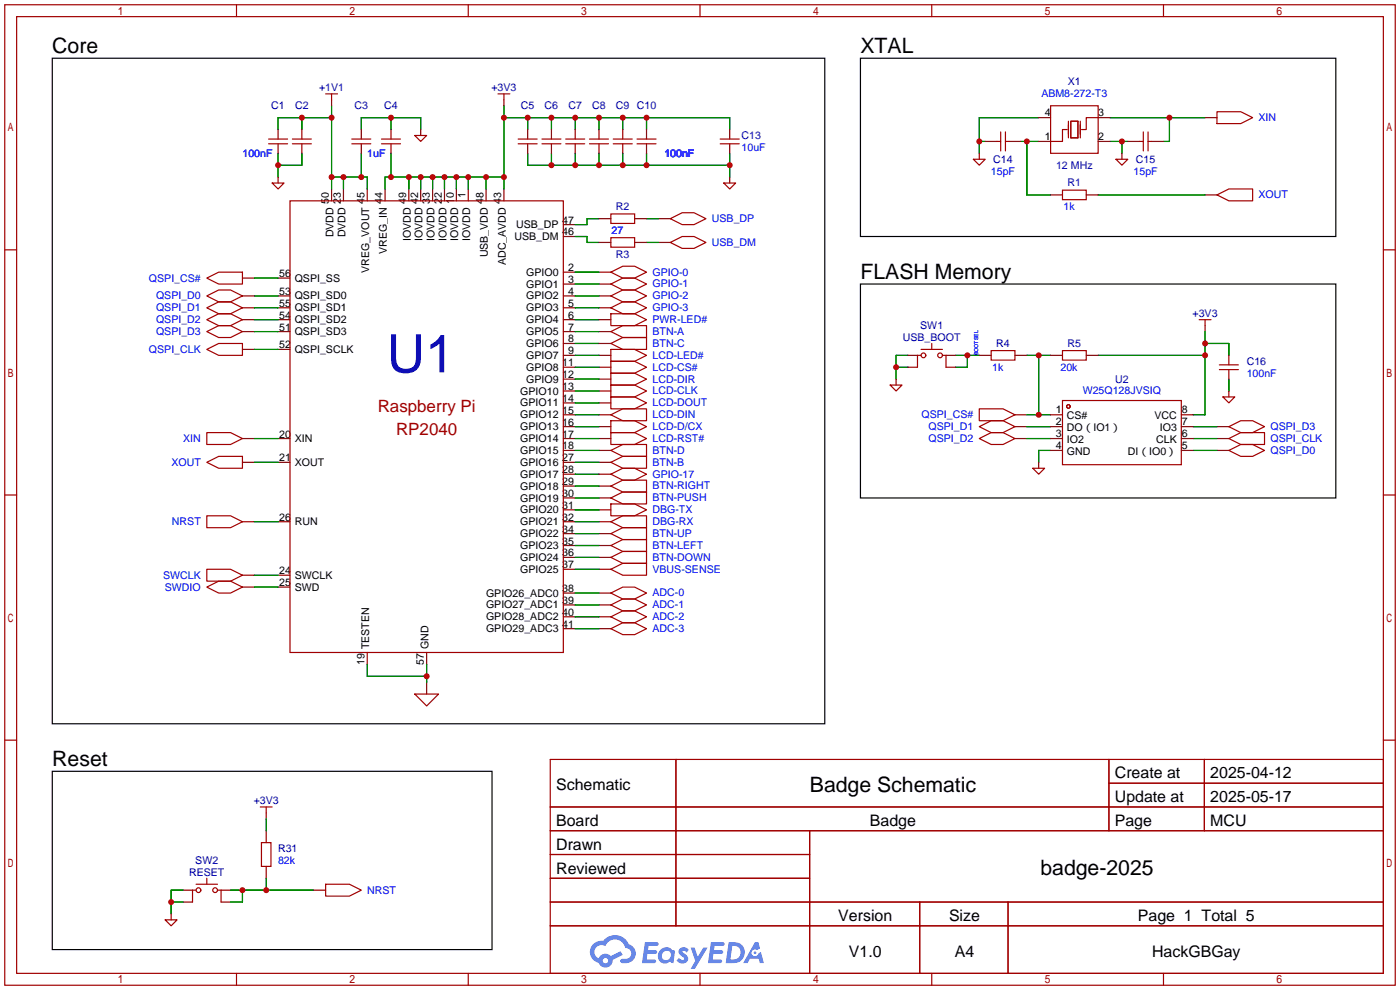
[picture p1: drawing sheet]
<svg xmlns="http://www.w3.org/2000/svg" width="299mm" height="212mm" viewBox="0 0 299 212" stroke-linecap="round" stroke-linejoin="round" font-family="sans-serif">
<g fill="none" stroke="#a10000" stroke-width=".25">
<path d="M1 1h297.2v209.6h-297.2zM3.6 3.6h292.1v204.4h-292.1zM50.5 1v2.6M100.1 1v2.6M149.6 1v2.6M199.1 1v2.6M248.7 1v2.6M1 53.4h2.6M295.7 53.4h2.5M1 105.8h2.6M295.7 105.8h2.5M1 158.2h2.6"/>
<path d="M295.7 158.2h2.5M117.6 162.3h178.1v45.7h-178.1zM117.6 172.5h178.1M117.6 177.5h178.1M144.5 162.3v35.6M173 177.5v30.5M237 162.3v15.2M237 167.4h58.7M257.4 162.3v15.2M117.6 182.6h55.4M117.6 192.8h178.1M117.6 187.7h55.4"/>
<path d="M117.6 197.9h178.1M196.6 192.8v15.2M215.4 192.8v15.2M50.5 208v2.6M100.1 208v2.6M149.6 208v2.6M199.1 208v2.6M248.7 208v2.6"/>
</g>
<g fill="#5487ff">
<path d="M145.3 202.7a1.3 1.3 0 0 1 1.9 .3l-.4 .6a.54 .54 0 0 0-.9-.2l.1 .2a1.34 1.34 0 0 1 .9 1.8 1.47 1.47 0 0 1-2.3-.1l.5-.6 .8 .5a.31 .31 0 0 0 .4-.3 .31 .31 0 0 0-.3-.4 1.12 1.12 0 0 1-.7-1.8z"/>
<path d="M147.6 202.5h.9l.6 2 1.2-2h.9l-2.7 4.6h-.9l1-1.7z"/>
<path d="M137.8 201.4h1.7a1.31 1.31 0 0 1 1.2 .2 .4 .4 0 0 1-.3 .5l-1.8 .1-.1 .9h1.6a.4 .4 0 0 1 .4 .4 .4 .4 0 0 1-.5 .4h-1.6l-.2 1.2h1.4a.46 .46 0 0 1 .5 0 .46 .46 0 0 1 .1 .5l-.4 .2h-2.6z"/>
<path d="M151.9 201.4h1.7a1.32 1.32 0 0 1 1.2 .2 .39 .39 0 0 1-.3 .5l-1.8 .1-.1 .9h1.6a.4 .4 0 0 1 .4 .4 .4 .4 0 0 1-.4 .4h-1.7l-.2 1.2h1.4a.46 .46 0 0 1 .5 0 .46 .46 0 0 1 .1 .5l-.4 .2h-2.6z"/>
<path d="M161.3 201.4h.8l.3 1.3-.6 .4a.75 .75 0 0 0-1.1 .3 .75 .75 0 0 0 .5 1 .75 .75 0 0 0 .9-.7l.5-.2 .6 2.3h-.8l-.3-.9h-1.8l-.5 .9h-1z"/>
<path d="M155.7 201.4l-.6 4.4h1.5a2.27 2.27 0 0 0 2.6-2.2 2.27 2.27 0 0 0-2.7-2.2zM156.5 202.1a1.5 1.5 0 0 1 1.8 1.6 1.5 1.5 0 0 1-1.9 1.4h-.3z"/>
<path d="M141.2 203a1.6 1.6 0 0 0-.3 2.3 1.6 1.6 0 0 0 2.3 .2l.7 .3 .3-2.4-.1-.3-.5-.1a1.58 1.58 0 0 0-2.4 0zM141.8 203.5a.98 .98 0 0 1 1.6 .4 .98 .98 0 0 1-1.1 1.3 .94 .94 0 0 1-.9-.7 .94 .94 0 0 1 .4-1z"/>
<path d="M126.8 201.8a2.37 2.37 0 0 0 1.1 4 1.54 1.54 0 0 0 1.8 1 1.54 1.54 0 0 0 1.2-1.6l2.2-1.1-.5-.8-2 1a1.57 1.57 0 0 0-2.7 .5 1.5 1.5 0 0 1-.7-2.1 1.5 1.5 0 0 1 2.2-.5 2.23 2.23 0 0 1 2.3-1.4 2.23 2.23 0 0 1 2 1.8 1.16 1.16 0 0 1 1.2 1.1 1.16 1.16 0 0 1-1.1 1.2h-.7a.47 .47 0 0 0-.5 .4 .47 .47 0 0 0 .4 .5 2.17 2.17 0 0 0 2.5-.9 2.17 2.17 0 0 0-.3-2.7l-.8-.4a3.2 3.2 0 0 0-5.5-.7l-1.1 .1zM128.8 205.3a.6 .6 0 0 1 1.2 0 .6 .6 0 0 1-1.2 0z"/>
<circle cx="161.4" cy="203.6" r=".28"/>
</g>
<g fill="none" stroke="#870000" stroke-width=".25">
<path d="M59.4 27.7v2M59.4 30.7v2.1M59.4 37.8v1.3M64.5 27.7v2M64.5 30.7v2.1M70.9 21.3v1.3M77.2 27.7v2M77.2 30.7v2.1M83.6 27.7v2M83.6 30.7v2.1M89.9 27.7v1.3M107.7 21.3v1.3"/>
<path d="M112.8 27.7v2M112.8 30.7v2.1M117.9 27.7v2M117.9 30.7v2.1M122.9 27.7v2M122.9 30.7v2.1M128 27.7v2M128 30.7v2.1M133.1 27.7v2M133.1 30.7v2.1M138.2 27.7v2M138.2 30.7v2.1"/>
<path d="M156 27.7v2M156 30.7v2.1M156 37.8v1.3M209.3 32.8v1.2M210.6 30.2h2.5M215.6 30.2h2.6M222 25.1h2.5M222 30.2h2.5M234.7 25.1h2.5M234.7 30.2h2.5M239.8 32.8v1.2M241 30.2h2.6"/>
<path d="M246.1 30.2h2.6M257.6 25.1h2.5M51.8 59.4h2.6M59.4 59.4h2.6M70.9 40.4v2.5M73.4 40.4v2.5M78.5 40.4v2.5M82.3 40.4v2.5M87.4 40.4v2.5M89.9 40.4v2.5M92.5 40.4v2.5M95 40.4v2.5"/>
<path d="M97.5 40.4v2.5M100.1 40.4v2.5M103.9 40.4v2.5M107.7 40.4v2.5M120.4 48h2.5M120.4 50.5h2.5M120.4 58.2h2.5M128 58.2h2.6M128 46.7h2.6M128 51.8h2.6M135.6 46.7h2.6M135.6 51.8h2.6"/>
<path d="M140.7 46.7h2.6M140.7 51.8h2.6M224.5 41.7h2.6M232.2 41.7h2.5M257.6 41.7h2.5M51.8 70.9h2.6M51.8 68.3h2.6M51.8 65.8h2.6M51.8 63.2h2.6M51.8 74.7h2.6M59.4 70.9h2.6M59.4 68.3h2.6"/>
<path d="M59.4 65.8h2.6M59.4 63.2h2.6M59.4 74.7h2.6M120.4 75.9h2.5M120.4 73.4h2.5M120.4 70.9h2.5M120.4 68.3h2.5M120.4 65.8h2.5M120.4 63.2h2.5M120.4 60.7h2.5M120.4 78.5h2.5M128 75.9h2.6"/>
<path d="M128 73.4h2.6M128 70.9h2.6M128 68.3h2.6M128 65.8h2.6M128 63.2h2.6M128 60.7h2.6M128 78.5h2.6M194.1 75.9h2M194.1 78.5h2M202.2 75.9h2M202.2 78.5h2M209.3 75.9h2.5"/>
<path d="M216.9 75.9h2.6M224.5 75.9h2.6M232.2 75.9h2.5M257.6 69.6v1.3M262.6 75.9v2.1M262.6 79v2M51.8 98.8h2.6M51.8 93.7h2.6M59.4 98.8h2.6M59.4 93.7h2.6M120.4 98.8h2.5M120.4 93.7h2.5"/>
<path d="M120.4 96.3h2.5M120.4 91.2h2.5M120.4 88.6h2.5M120.4 86.1h2.5M120.4 83.6h2.5M120.4 81h2.5M128 98.8h2.6M128 93.7h2.6M128 96.3h2.6M128 91.2h2.6M128 88.6h2.6M128 86.1h2.6"/>
<path d="M128 83.6h2.6M128 81h2.6M191.5 81v1.3M216.9 93.7h2.6M216.9 91.2h2.6M216.9 88.6h2.6M222 98.8v1.3M224.5 93.7h2.6M224.5 96.3h2.6M224.5 91.2h2.6M224.5 88.6h2.6M252.5 93.7h2.5"/>
<path d="M252.5 96.3h2.5M252.5 91.2h2.5M252.5 88.6h2.5M260.1 93.7h2.5M260.1 96.3h2.5M260.1 91.2h2.5M262.6 83.6v1.2M51.8 111.5h2.6M59.4 111.5h2.6M120.4 119.1h2.5M120.4 116.6h2.5M120.4 114h2.5"/>
<path d="M120.4 111.5h2.5M120.4 109h2.5M120.4 106.4h2.5M120.4 103.9h2.5M120.4 101.3h2.5M128 119.1h2.6M128 116.6h2.6M128 114h2.6M128 111.5h2.6M128 109h2.6M128 106.4h2.6M128 103.9h2.6"/>
<path d="M128 101.3h2.6M51.8 125.5h2.6M51.8 122.9h2.6M59.4 125.5h2.6M59.4 122.9h2.6M78.5 139.4v2.6M91.2 139.4v2.6M120.4 134.4h2.5M120.4 131.8h2.5M120.4 129.3h2.5M120.4 126.7h2.5M120.4 121.7h2.5"/>
<path d="M128 134.4h2.6M128 131.8h2.6M128 129.3h2.6M128 126.7h2.6M128 121.7h2.6M91.2 145.8v2.5M56.9 173.7v1.3M56.9 177.5v2.6M36.6 195.3v1.3M39.1 192.8h2M39.1 190.2h2M47.2 192.8h2.1"/>
<path d="M47.2 190.2h2.1M56.9 185.2v2.5M67.1 190.2h2.5"/>
</g>
<g fill="none" stroke="#a10000" stroke-width=".25">
<path d="M57.4 29.7h4.1M57.4 30.7h4.1M58.2 39.1h2.5l-1.3 1.3zM62.5 29.7h4M62.5 30.7h4M69.6 20.1h2.5M70.9 20.1v1.2M75.2 29.7h4M75.2 30.7h4M81.5 29.7h4.1M81.5 30.7h4.1M88.6 29h2.6l-1.3 1.2z"/>
<path d="M106.4 20.1h2.6M107.7 20.1v1.2M110.7 29.7h4.1M110.7 30.7h4.1M115.8 29.7h4.1M115.8 30.7h4.1M120.9 29.7h4.1M120.9 30.7h4.1M126 29.7h4M126 30.7h4M131.1 29.7h4M131.1 30.7h4"/>
<path d="M136.1 29.7h4.1M136.1 30.7h4.1M153.9 29.7h4.1M153.9 30.7h4.1M154.7 39.1h2.5l-1.2 1.3zM208 34h2.6l-1.3 1.3zM213.1 30.2h.8M213.9 28.2v4.1M214.9 28.2v4.1M214.9 30.2h.7M224.5 22.6h10.2v10.2h-10.2zM228.1 27.7h-1v2.5h-2.6"/>
<path d="M228.3 25.9v3.6M228.9 25.9h1.5v3.6h-1.5zM230.9 25.9v3.6M234.7 25.1h-2.5v2.6h-1.1M238.5 34h2.5l-1.2 1.3zM243.6 30.2h.7M244.3 28.2v4.1M245.4 30.2h.7M245.4 28.2v4.1M260.1 23.9h5.1l2.5 1.2-2.5 1.3h-5.1zM44.2 59.4l2.5-1.2h5.1v2.5h-5.1zM62 42.9h58.4v96.5h-58.4z"/>
<path d="M130.6 45.7h5v2.1h-5zM130.6 50.8h5v2h-5zM130.6 58.2l2.5-1.3h2.5l2.6 1.3-2.6 1.2h-2.5zM143.3 46.7l2.5-1.2h2.5l2.6 1.2-2.6 1.3h-2.5zM143.3 51.8l2.5-1.3h2.5l2.6 1.3-2.6 1.3h-2.5zM227.1 40.6h5.1v2.1h-5.1zM260.1 41.7l2.5-1.3h5.1v2.5h-5.1zM44.2 63.2l2.5-1.2h2.6l2.5 1.2-2.5 1.3h-2.6zM44.2 65.8l2.5-1.3h2.6l2.5 1.3-2.5 1.3h-2.6zM44.2 68.3l2.5-1.2h2.6l2.5 1.2-2.5 1.3h-2.6zM44.2 70.9l2.5-1.3h2.6l2.5 1.3-2.5 1.2h-2.6zM44.2 74.7l2.5-1.3h5.1v2.5h-5.1z"/>
<path d="M130.6 79.8h5l2.6 1.2-2.6 1.3h-5zM130.6 77.2h5l2.6 1.3-2.6 1.3h-5zM130.6 74.7h5l2.6 1.2-2.6 1.3h-5zM130.6 70.9l2.5-1.3h5.1v2.5h-5.1zM130.6 73.4l2.5-1.3h5.1v2.6h-5.1zM130.6 60.7l2.5-1.3h2.5l2.6 1.3-2.6 1.3h-2.5zM130.6 63.2l2.5-1.2h2.5l2.6 1.2-2.6 1.3h-2.5zM130.6 65.8l2.5-1.3h2.5l2.6 1.3-2.6 1.3h-2.5zM130.6 67.1h5l2.6 1.2-2.6 1.3h-5zM196.8 75.9h-.7v2.6M196.8 74.7h4.6M199.1 73.4v1.3"/>
<path d="M201.4 75.9h.8v2.6M211.8 74.9h5.1v2.1h-5.1zM227.1 74.9h5.1v2.1h-5.1zM256.3 68.3h2.5M257.6 68.3v1.3M260.6 78h4.1M260.6 79h4.1M44.2 92.5h5.1l2.5 1.2-2.5 1.3h-5.1zM44.2 98.8l2.5-1.3h5.1v2.6h-5.1zM130.6 89.9h5l2.6 1.3-2.6 1.3h-5zM130.6 92.5h5l2.6 1.2-2.6 1.3h-5zM130.6 82.3h5l2.6 1.3-2.6 1.2h-5z"/>
<path d="M130.6 84.8h5l2.6 1.3-2.6 1.3h-5zM130.6 88.6l2.5-1.2h5.1v2.5h-5.1zM130.6 98.8l2.5-1.3h5.1v2.6h-5.1zM130.6 96.3l2.5-1.3h5.1v2.5h-5.1zM190.2 82.3h2.6l-1.3 1.3zM209.3 91.2l2.5-1.3h2.6l2.5 1.3-2.5 1.3h-2.6zM209.3 93.7l2.5-1.2h2.6l2.5 1.2-2.5 1.3h-2.6zM209.3 87.4h5.1l2.5 1.2-2.5 1.3h-5.1zM227.1 85.6h25.4v13.7h-25.4zM261.4 84.8h2.5l-1.3 1.3zM262.6 96.3l2.6-1.3h2.5l2.6 1.3-2.6 1.2h-2.5zM262.6 91.2l2.6-1.3h2.5l2.6 1.3-2.6 1.3h-2.5z"/>
<path d="M262.6 93.7l2.6-1.2h5.1v2.5h-5.1zM44.2 110.2h5.1l2.5 1.3-2.5 1.3h-5.1zM130.6 107.7h5l2.6 1.3-2.6 1.2h-5zM130.6 111.5l2.5-1.3h5.1v2.6h-5.1zM130.6 119.1l2.5-1.2h5.1v2.5h-5.1zM130.6 114l2.5-1.2h5.1v2.5h-5.1zM130.6 103.9l2.5-1.3h5.1v2.6h-5.1zM130.6 116.6l2.5-1.3h5.1v2.6h-5.1zM130.6 106.4l2.5-1.2h5.1v2.5h-5.1zM130.6 101.3l2.5-1.2h2.5l2.6 1.2-2.6 1.3h-2.5zM220.7 100.1h2.6l-1.3 1.2zM44.2 121.7h5.1l2.5 1.2-2.5 1.3h-5.1z"/>
<path d="M44.2 125.5l2.5-1.3h2.6l2.5 1.3-2.5 1.2h-2.6zM130.6 121.7l2.5-1.3h5.1v2.5h-5.1zM130.6 126.7l2.5-1.2h2.5l2.6 1.2-2.6 1.3h-2.5zM130.6 129.3l2.5-1.3h2.5l2.6 1.3-2.6 1.3h-2.5zM130.6 131.8l2.5-1.2h2.5l2.6 1.2-2.6 1.3h-2.5zM130.6 134.4l2.5-1.3h2.5l2.6 1.3-2.6 1.2h-2.5zM88.6 148.3h5.1l-2.5 2.6zM55.6 172.5h2.6M56.9 172.5v1.2M35.3 196.6h2.5l-1.2 1.3zM41.9 190.2h-.8v2.6M41.9 189h4.6"/>
<path d="M44.2 187.7v1.3M46.5 190.2h.7v2.6M55.9 180.1h2v5.1h-2zM69.6 189h5.1l2.5 1.2-2.5 1.3h-5.1z"/>
<circle cx="197.4" cy="75.9" r=".51"/>
<circle cx="200.9" cy="75.9" r=".51"/>
<circle cx="228.3" cy="86.9" r=".38"/>
<circle cx="42.4" cy="190.2" r=".51"/>
<circle cx="46" cy="190.2" r=".51"/>
</g>
<g fill="none" stroke="#008700" stroke-width=".25">
<path d="M59.4 32.8v5M64.5 25.1v2.6M64.5 32.8v2.5h-5.1M70.9 37.8h7.6v2.6M70.9 25.1h-11.5v2.6M70.9 22.6v17.8M73.4 37.8v2.6M77.2 27.7v-2.6h12.7v2.6M77.2 32.8v5M83.6 25.1v2.6M83.6 32.8v5M87.4 37.8v2.6"/>
<path d="M89.9 37.8v2.6M92.5 37.8v2.6M95 37.8v2.6M97.5 37.8v2.6M100.1 37.8v2.6M103.9 37.8v2.6M107.7 22.6v17.8M107.7 37.8h-25.4v2.6M107.7 25.1h48.3v2.6M112.8 25.1v2.6M112.8 32.8v2.5h43.2M117.9 25.1v2.6"/>
<path d="M117.9 32.8v2.5M122.9 25.1v2.6M122.9 32.8v2.5M128 25.1v2.6M128 32.8v2.5M133.1 25.1v2.6M133.1 32.8v2.5M138.2 25.1v2.6M138.2 32.8v2.5M156 32.8v5M209.3 30.2h1.3M218.2 30.2h3.8"/>
<path d="M219.5 30.2v11.5h5M222 25.1h-12.7v7.7M237.2 25.1h20.4M237.2 30.2h3.8M239.8 30.2v2.6M249.9 25.1v5.1h-1.2M54.4 59.4h5M122.9 50.5h2.6v1.3h2.5M122.9 58.2h5.1M128 46.7h-2.5v1.3h-2.6M138.2 46.7h2.5M138.2 51.8h2.5"/>
<path d="M234.7 41.7h22.9M54.4 63.2h5M54.4 65.8h5M54.4 68.3h5M54.4 70.9h5M54.4 74.7h5M122.9 63.2h5.1M122.9 65.8h5.1M122.9 68.3h5.1M122.9 70.9h5.1M122.9 78.5h5.1M122.9 75.9h5.1"/>
<path d="M122.9 73.4h5.1M122.9 60.7h5.1M191.5 78.5h2.6M194.1 75.9h-2.6v5.1M204.2 75.9h5.1M206.8 75.9v2.6h-2.6M219.5 75.9h5M222 75.9v12.7M234.7 75.9h22.9M257.6 70.9v17.7h-2.6M257.6 73.4h5v2.5M54.4 98.8h5"/>
<path d="M54.4 93.7h5M122.9 98.8h5.1M122.9 93.7h5.1M122.9 88.6h5.1M122.9 86.1h5.1M122.9 83.6h5.1M122.9 81h5.1M122.9 91.2h5.1M122.9 96.3h5.1M219.5 93.7h5M219.5 88.6h5M219.5 91.2h5"/>
<path d="M224.5 96.3h-2.5v2.5M255 93.7h5.1M255 91.2h5.1M255 96.3h5.1M262.6 81v2.6M54.4 111.5h5M122.9 111.5h5.1M122.9 109h5.1M122.9 119.1h5.1M122.9 116.6h5.1M122.9 114h5.1M122.9 106.4h5.1"/>
<path d="M122.9 103.9h5.1M122.9 101.3h5.1M54.4 122.9h5M54.4 125.5h5M122.9 121.7h5.1M122.9 134.4h5.1M122.9 131.8h5.1M122.9 129.3h5.1M122.9 126.7h5.1M78.5 142v2.5h12.7M91.2 142v3.8M56.9 175v2.5"/>
<path d="M36.6 192.8h2.5M39.1 190.2h-2.5v5.1M49.3 190.2h17.8M51.8 190.2v2.6h-2.5M56.9 187.7v2.5"/>
</g>
<path d="M11.2 12.4h165.1v142.3h-165.1zM183.9 12.4h101.6v38.1h-101.6zM183.9 60.7h101.6v45.7h-101.6zM11.2 164.8h94v38.1h-94z" fill="none" stroke="#000" stroke-width=".25"/>
<g fill="#c00">
<circle cx="107.7" cy="37.8" r=".63"/>
<circle cx="103.9" cy="37.8" r=".63"/>
<circle cx="100.1" cy="37.8" r=".63"/>
<circle cx="97.5" cy="37.8" r=".63"/>
<circle cx="95" cy="37.8" r=".63"/>
<circle cx="92.5" cy="37.8" r=".63"/>
<circle cx="89.9" cy="37.8" r=".63"/>
<circle cx="87.4" cy="37.8" r=".63"/>
<circle cx="83.6" cy="37.8" r=".63"/>
<circle cx="107.7" cy="25.1" r=".63"/>
<circle cx="112.8" cy="25.1" r=".63"/>
<circle cx="117.9" cy="25.1" r=".63"/>
<circle cx="122.9" cy="25.1" r=".63"/>
<circle cx="128" cy="25.1" r=".63"/>
<circle cx="133.1" cy="25.1" r=".63"/>
<circle cx="138.2" cy="25.1" r=".63"/>
<circle cx="70.9" cy="37.8" r=".63"/>
<circle cx="73.4" cy="37.8" r=".63"/>
<circle cx="77.2" cy="37.8" r=".63"/>
<circle cx="70.9" cy="25.1" r=".63"/>
<circle cx="64.5" cy="25.1" r=".63"/>
<circle cx="91.2" cy="144.5" r=".63"/>
<circle cx="117.9" cy="35.3" r=".63"/>
<circle cx="122.9" cy="35.3" r=".63"/>
<circle cx="128" cy="35.3" r=".63"/>
<circle cx="133.1" cy="35.3" r=".63"/>
<circle cx="138.2" cy="35.3" r=".63"/>
<circle cx="156" cy="35.3" r=".63"/>
<circle cx="59.4" cy="35.3" r=".63"/>
<circle cx="83.6" cy="25.1" r=".63"/>
<circle cx="249.9" cy="25.1" r=".63"/>
<circle cx="219.5" cy="30.2" r=".63"/>
<circle cx="209.3" cy="30.2" r=".63"/>
<circle cx="239.8" cy="30.2" r=".63"/>
<circle cx="36.6" cy="192.8" r=".63"/>
<circle cx="222" cy="88.6" r=".63"/>
<circle cx="222" cy="75.9" r=".63"/>
<circle cx="257.6" cy="75.9" r=".63"/>
<circle cx="257.6" cy="73.4" r=".63"/>
<circle cx="206.8" cy="75.9" r=".63"/>
<circle cx="191.5" cy="78.5" r=".63"/>
<circle cx="51.8" cy="190.2" r=".63"/>
<circle cx="56.9" cy="190.2" r=".63"/>
</g>
<text font-size="11.3" fill="#000080" x="82.7" y="79.6">U1</text>
<g font-size="4.5">
<text x="11.2" y="11.4">Core</text>
<text x="183.9" y="11.4">XTAL</text>
<text x="183.9" y="59.6">FLASH Memory</text>
<text x="11.2" y="163.8">Reset</text>
<text x="173.1" y="169.2">Badge Schematic</text>
<text x="222.4" y="187">badge-2025</text>
</g>
<g font-size="3.6" fill="#a00000">
<text x="80.7" y="88">Raspberry Pi</text>
<text x="84.6" y="93">RP2040</text>
</g>
<g font-size="3.4">
<text x="238.3" y="166.4">Create at</text>
<text x="258.7" y="166.4">2025-04-12</text>
<text x="118.9" y="168.9">Schematic</text>
<text x="238.3" y="171.4">Update at</text>
<text x="258.7" y="171.4">2025-05-17</text>
<text x="118.9" y="176.5">Board</text>
<text x="185.9" y="176.5">Badge</text>
<text x="238.3" y="176.5">Page</text>
<text x="258.7" y="176.5">MCU</text>
<text x="118.9" y="181.6">Drawn</text>
<text x="118.9" y="186.7">Reviewed</text>
<text x="179.2" y="196.8">Version</text>
<text x="202.8" y="196.8">Size</text>
<text x="243.2" y="196.8">Page 1 Total 5</text>
<text x="181.4" y="204.5">V1.0</text>
<text x="204.1" y="204.5">A4</text>
<text x="246.2" y="204.5">HackGBGay</text>
</g>
<g font-size="2.3" fill="#000080">
<text x="58" y="23.3">C1</text>
<text x="63.1" y="23.3">C2</text>
<text x="68.2" y="19.5">+1V1</text>
<text x="75.8" y="23.3">C3</text>
<text x="82.1" y="23.3">C4</text>
<text x="105" y="19.5">+3V3</text>
<text x="111.3" y="23.3">C5</text>
<text x="116.4" y="23.3">C6</text>
<text x="121.5" y="23.3">C7</text>
<text x="126.6" y="23.3">C8</text>
<text x="131.6" y="23.3">C9 C10</text>
<text x="228.2" y="18.3">X1</text>
<text x="158.5" y="29.7">C13</text>
<text x="212.3" y="34.8">C14</text>
<text x="242.8" y="34.8">C15</text>
<text x="225.7" y="36">12 MHz</text>
<text x="228.2" y="39.8">R1</text>
<text x="131.6" y="44.9">R2</text>
<text x="131.6" y="55.1">R3</text>
<text x="196.7" y="70.3">SW1</text>
<text x="254.9" y="67.8">+3V3</text>
<text x="193" y="72.9">USB_BOOT</text>
<text x="212.9" y="74.1">R4</text>
<text x="228.2" y="74.1">R5</text>
<text x="266.4" y="77.9">C16</text>
<text x="238.3" y="81.8">U2</text>
<text x="54.2" y="171.9">+3V3</text>
<text x="41.7" y="184.6">SW2</text>
<text x="59.4" y="182.1">R31</text>
<text x="40.4" y="187.2">RESET</text>
</g>
<g font-size="2.3" fill="#00f">
<text x="222.6" y="20.8">ABM8-272-T3</text>
<text x="269" y="25.9">XIN</text>
<text x="51.8" y="33.5">100nF</text>
<text x="78.5" y="33.5">1uF</text>
<text x="142" y="33.5">100nF</text>
<text x="158.5" y="32.2">10uF</text>
<text x="211.8" y="37.3">15pF</text>
<text x="242.3" y="37.3">15pF</text>
<text x="152.1" y="47.5">USB_DP</text>
<text x="227.3" y="44.9">1k</text>
<text x="269" y="42.4">XOUT</text>
<text x="130.7" y="50">27</text>
<text x="152.1" y="52.5">USB_DM</text>
<text x="139.4" y="58.9">GPIO-0</text>
<text x="31.8" y="60.2">QSPI_CS#</text>
<text x="33.3" y="64">QSPI_D0</text>
<text x="139.4" y="61.4">GPIO-1</text>
<text x="139.4" y="64">GPIO-2</text>
<text x="33.3" y="66.5">QSPI_D1</text>
<text x="33.3" y="69.1">QSPI_D2</text>
<text x="33.3" y="71.6">QSPI_D3</text>
<text x="139.4" y="71.6">BTN-A</text>
<text x="139.4" y="66.5">GPIO-3</text>
<text x="139.4" y="69.1">PWR-LED#</text>
<text x="31.8" y="75.4">QSPI_CLK</text>
<text x="139.4" y="76.7">LCD-LED#</text>
<text x="139.4" y="74.1">BTN-C</text>
<text x="139.4" y="81.8">LCD-DIR</text>
<text x="139.4" y="79.2">LCD-CS#</text>
<text x="212" y="79.2">1k</text>
<text x="226.7" y="79.2">20k</text>
<text x="266.4" y="80.5">100nF</text>
<text x="139.4" y="84.3">LCD-CLK</text>
<text x="139.4" y="86.8">LCD-DOUT</text>
<text x="139.4" y="89.4">LCD-DIN</text>
<text x="196.9" y="89.4">QSPI_CS#</text>
<text x="231.4" y="84.3">W25Q128JVSIQ</text>
<text x="39.1" y="94.5">XIN</text>
<text x="139.4" y="91.9">LCD-D/CX</text>
<text x="139.4" y="94.5">LCD-RST#</text>
<text x="198.4" y="91.9">QSPI_D1</text>
<text x="198.4" y="94.5">QSPI_D2</text>
<text x="271.5" y="91.9">QSPI_D3</text>
<text x="271.5" y="94.5">QSPI_CLK</text>
<text x="36.6" y="99.5">XOUT</text>
<text x="139.4" y="99.5">BTN-B</text>
<text x="139.4" y="97">BTN-D</text>
<text x="271.5" y="97">QSPI_D0</text>
<text x="139.4" y="104.6">BTN-RIGHT</text>
<text x="139.4" y="107.2">BTN-PUSH</text>
<text x="139.4" y="102.1">GPIO-17</text>
<text x="36.8" y="112.2">NRST</text>
<text x="139.4" y="109.7">DBG-TX</text>
<text x="139.4" y="112.2">DBG-RX</text>
<text x="139.4" y="119.9">BTN-DOWN</text>
<text x="139.4" y="114.8">BTN-UP</text>
<text x="139.4" y="117.3">BTN-LEFT</text>
<text x="34.9" y="123.7">SWCLK</text>
<text x="139.4" y="122.4">VBUS-SENSE</text>
<text x="35.2" y="126.2">SWDIO</text>
<text x="139.4" y="127.5">ADC-0</text>
<text x="139.4" y="130">ADC-1</text>
<text x="139.4" y="132.6">ADC-2</text>
<text x="139.4" y="135.1">ADC-3</text>
<text x="59.4" y="184.6">82k</text>
<text x="78.5" y="191">NRST</text>
</g>
<g font-size="2.3">
<text x="223.3" y="29.9">1</text>
<text x="223.3" y="24.8">4</text>
<text x="234.7" y="24.8">3</text>
<text x="234.7" y="29.9">2</text>
<text x="70.3" y="43.5" transform="rotate(-90 70.3 43.5)">50</text>
<text x="72.8" y="43.5" transform="rotate(-90 72.8 43.5)">23</text>
<text x="77.9" y="43.5" transform="rotate(-90 77.9 43.5)">45</text>
<text x="81.7" y="43.5" transform="rotate(-90 81.7 43.5)">44</text>
<text x="86.8" y="43.5" transform="rotate(-90 86.8 43.5)">49</text>
<text x="89.3" y="43.5" transform="rotate(-90 89.3 43.5)">42</text>
<text x="91.9" y="43.5" transform="rotate(-90 91.9 43.5)">33</text>
<text x="94.4" y="43.5" transform="rotate(-90 94.4 43.5)">22</text>
<text x="97" y="43.5" transform="rotate(-90 97 43.5)">10</text>
<text x="99.5" y="42.3" transform="rotate(-90 99.5 42.3)">1</text>
<text x="103.3" y="43.5" transform="rotate(-90 103.3 43.5)">48</text>
<text x="107.1" y="43.5" transform="rotate(-90 107.1 43.5)">43</text>
<text x="120.2" y="47.8">47</text>
<text x="71.3" y="50.7" transform="rotate(-90 71.3 50.7)">DVDD</text>
<text x="73.8" y="50.7" transform="rotate(-90 73.8 50.7)">DVDD</text>
<text x="87.8" y="51.5" transform="rotate(-90 87.8 51.5)">IOVDD</text>
<text x="90.3" y="51.5" transform="rotate(-90 90.3 51.5)">IOVDD</text>
<text x="92.9" y="51.5" transform="rotate(-90 92.9 51.5)">IOVDD</text>
<text x="95.4" y="51.5" transform="rotate(-90 95.4 51.5)">IOVDD</text>
<text x="97.9" y="51.5" transform="rotate(-90 97.9 51.5)">IOVDD</text>
<text x="100.5" y="51.5" transform="rotate(-90 100.5 51.5)">IOVDD</text>
<text x="109.9" y="51.3">USB_DM</text>
<text x="110.3" y="48.8">USB_DP</text>
<text x="120.2" y="50.3">46</text>
<text x="59.7" y="59.2">56</text>
<text x="78.9" y="58.3" transform="rotate(-90 78.9 58.3)">VREG_VOUT</text>
<text x="82.7" y="54.3" transform="rotate(-90 82.7 54.3)">VREG_IN</text>
<text x="104.3" y="55" transform="rotate(-90 104.3 55)">USB_VDD</text>
<text x="108.1" y="56.6" transform="rotate(-90 108.1 56.6)">ADC_AVDD</text>
<text x="112.4" y="58.9">GPIO0</text>
<text x="121.4" y="58">2</text>
<text x="59.7" y="65.6">55</text>
<text x="59.7" y="63">53</text>
<text x="63" y="60.2">QSPI_SS</text>
<text x="63" y="64">QSPI_SD0</text>
<text x="112.4" y="64">GPIO2</text>
<text x="112.4" y="61.5">GPIO1</text>
<text x="121.4" y="65.6">5</text>
<text x="121.4" y="63">4</text>
<text x="121.4" y="60.5">3</text>
<text x="59.7" y="68.1">54</text>
<text x="59.7" y="70.7">51</text>
<text x="63" y="66.5">QSPI_SD1</text>
<text x="63" y="69.1">QSPI_SD2</text>
<text x="63" y="71.6">QSPI_SD3</text>
<text x="112.4" y="71.6">GPIO5</text>
<text x="112.4" y="69.1">GPIO4</text>
<text x="112.4" y="66.5">GPIO3</text>
<text x="121.4" y="70.7">7</text>
<text x="121.4" y="68.1">6</text>
<text x="59.7" y="74.5">52</text>
<text x="63" y="75.4">QSPI_SCLK</text>
<text x="112.4" y="76.7">GPIO7</text>
<text x="112.4" y="74.2">GPIO6</text>
<text x="121.4" y="75.7">9</text>
<text x="121.4" y="73.2">8</text>
<text x="112.4" y="81.8">GPIO9</text>
<text x="112.4" y="79.2">GPIO8</text>
<text x="120.2" y="83.4">13</text>
<text x="120.2" y="80.8">12</text>
<text x="120.2" y="78.3">11</text>
<text x="111.2" y="89.4">GPIO12</text>
<text x="111.2" y="86.9">GPIO11</text>
<text x="111.2" y="84.3">GPIO10</text>
<text x="120.2" y="88.4">15</text>
<text x="120.2" y="85.9">14</text>
<text x="225.7" y="88.3">1</text>
<text x="228" y="89.6">CS#</text>
<text x="246.8" y="89.6">VCC</text>
<text x="252.6" y="88.3">8</text>
<text x="59.7" y="93.5">20</text>
<text x="63" y="94.5">XIN</text>
<text x="111.2" y="94.5">GPIO14</text>
<text x="111.2" y="91.9">GPIO13</text>
<text x="120.2" y="93.5">17</text>
<text x="120.2" y="91">16</text>
<text x="225.7" y="90.9">2</text>
<text x="225.7" y="93.4">3</text>
<text x="225.7" y="96">4</text>
<text x="228" y="92.1">DO（IO1）</text>
<text x="228" y="94.7">IO2</text>
<text x="247.1" y="94.7">CLK</text>
<text x="247.9" y="92.1">IO3</text>
<text x="252.6" y="96">5</text>
<text x="252.6" y="93.4">6</text>
<text x="252.6" y="90.9">7</text>
<text x="59.7" y="98.6">21</text>
<text x="63" y="99.6">XOUT</text>
<text x="111.2" y="99.6">GPIO16</text>
<text x="111.2" y="97">GPIO15</text>
<text x="120.2" y="101.1">28</text>
<text x="120.2" y="98.6">27</text>
<text x="120.2" y="96.1">18</text>
<text x="228" y="97.2">GND</text>
<text x="241.1" y="97.2">DI（IO0）</text>
<text x="111.2" y="107.2">GPIO19</text>
<text x="111.2" y="104.6">GPIO18</text>
<text x="111.2" y="102.1">GPIO17</text>
<text x="120.2" y="106.2">30</text>
<text x="120.2" y="103.7">29</text>
<text x="59.7" y="111.3">26</text>
<text x="63" y="112.3">RUN</text>
<text x="111.2" y="112.3">GPIO21</text>
<text x="111.2" y="109.7">GPIO20</text>
<text x="120.2" y="113.8">34</text>
<text x="120.2" y="111.3">32</text>
<text x="120.2" y="108.8">31</text>
<text x="111.2" y="119.9">GPIO24</text>
<text x="111.2" y="117.3">GPIO23</text>
<text x="111.2" y="114.8">GPIO22</text>
<text x="120.2" y="118.9">36</text>
<text x="120.2" y="116.4">35</text>
<text x="59.7" y="125.3">25</text>
<text x="59.7" y="122.7">24</text>
<text x="63" y="123.7">SWCLK</text>
<text x="111.2" y="122.4">GPIO25</text>
<text x="120.2" y="121.5">37</text>
<text x="63" y="126.2">SWD</text>
<text x="103.9" y="130">GPIO27_ADC1</text>
<text x="103.9" y="127.5">GPIO26_ADC0</text>
<text x="120.2" y="131.6">40</text>
<text x="120.2" y="129.1">39</text>
<text x="120.2" y="126.5">38</text>
<text x="103.9" y="135.1">GPIO29_ADC3</text>
<text x="103.9" y="132.6">GPIO28_ADC2</text>
<text x="120.2" y="134.2">41</text>
<text x="77.9" y="142.1" transform="rotate(-90 77.9 142.1)">19</text>
<text x="78.9" y="138.8" transform="rotate(-90 78.9 138.8)">TESTEN</text>
<text x="90.6" y="142.1" transform="rotate(-90 90.6 142.1)">57</text>
<text x="91.6" y="138.8" transform="rotate(-90 91.6 138.8)">GND</text>
</g>
<text font-size="1.1" fill="#00f" x="209" y="75.9" transform="rotate(-90 209 75.9)">BOOTSEL</text>
</svg>
